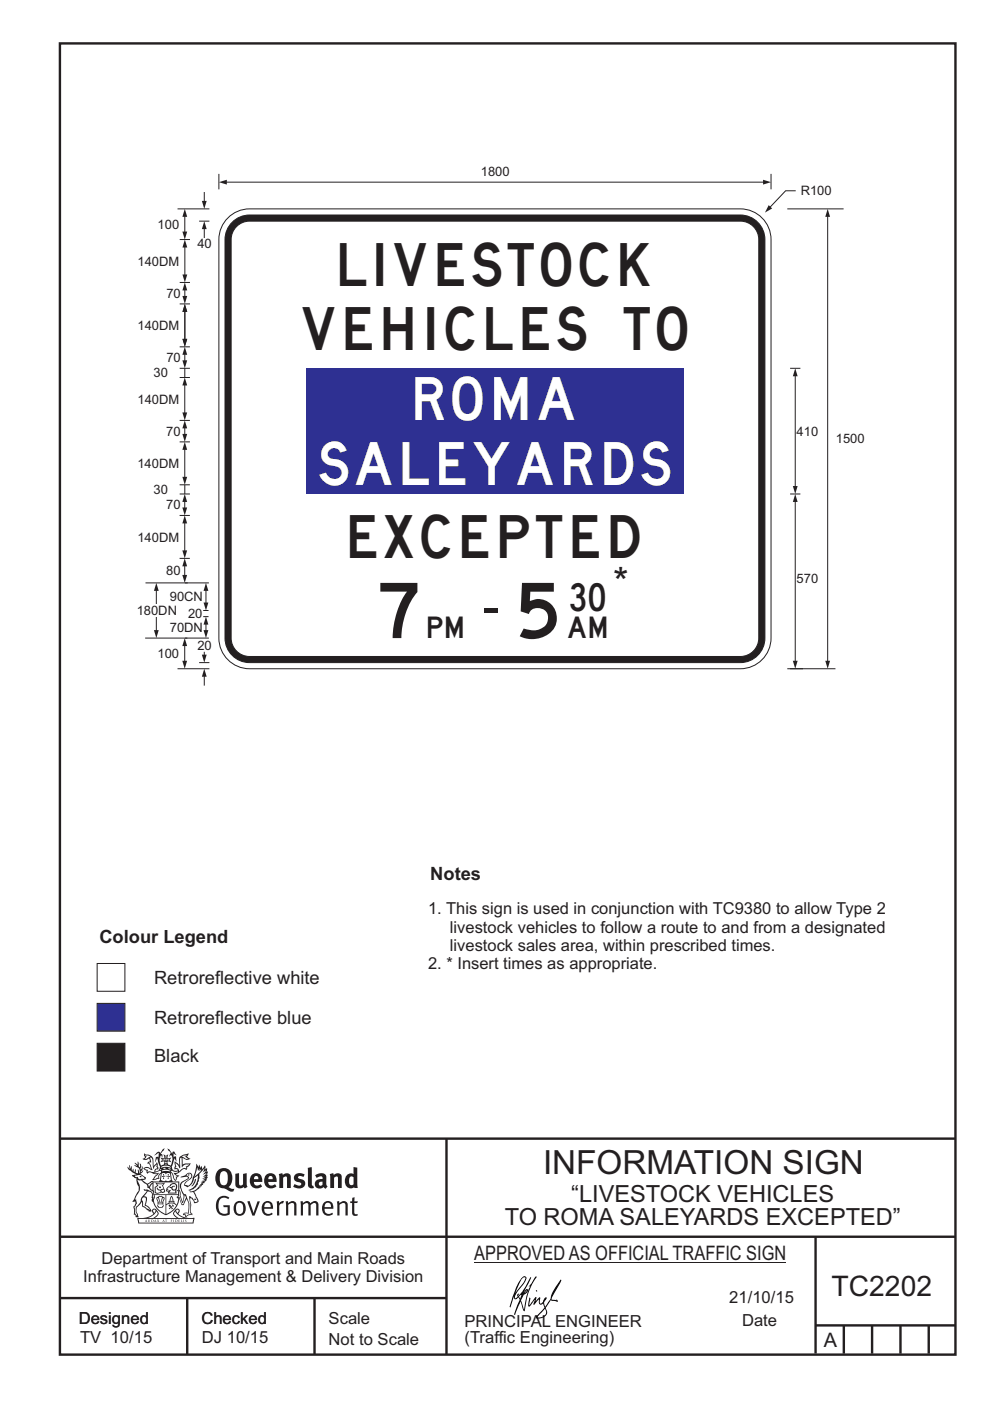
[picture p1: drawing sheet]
<svg xmlns="http://www.w3.org/2000/svg" width="210mm" height="297mm" viewBox="0 0 210 297" stroke-linecap="round" stroke-linejoin="round" font-family="sans-serif">
<g fill="none" stroke="#231f20" stroke-width=".51">
<path d="M12.7 9.2h190v278h-190zM12.7 241.4h189.9M94.7 241.4v45.8M12.7 275.2h82M12.7 262.2h190.1M39.7 275.2v12M66.7 275.2v12M173 262.2v24.8M173 281h29.6M179 281v6M185 281v6M191 281v6"/>
<path d="M197 281v6"/>
</g>
<g fill="#231f20">
<path d="M47 248.5a2.55 2.55 0 0 0 0 2.7l.3 .1a.81 .81 0 0 0 1-.9v-.6a1.04 1.04 0 0 0-1.1-1.5zM46.3 248.1a1.82 1.82 0 0 1 2.1-.2 1.82 1.82 0 0 1 .9 1.9 2.29 2.29 0 0 1-.8 1.9l.7 .3h.5l-.2 .6a2.87 2.87 0 0 1-2-.7 2.12 2.12 0 0 1-1.7-3.1z" fill-rule="evenodd"/>
<path d="M49.9 248.9l.8-.2v2a.46 .46 0 0 0 .2 .6 .46 .46 0 0 0 .7-.2v-2.2l.7-.2v2.4l.2 .5-.6 .4-.2-.3a1.02 1.02 0 0 1-1.2 .2 1.02 1.02 0 0 1-.6-1.1z" fill-rule="evenodd"/>
<path d="M54 249.5l-.1 .5h.9a.49 .49 0 0 0-.2-.6 .49 .49 0 0 0-.6 .1zM53.4 249.2a1.34 1.34 0 0 1 1.6-.3 1.34 1.34 0 0 1 .6 1.5v.2h-1.7a.77 .77 0 0 0 .5 .8 .77 .77 0 0 0 .9-.3l.3 .4a1.59 1.59 0 0 1-2.1 .2 1.59 1.59 0 0 1-.4-2z" fill-rule="evenodd"/>
<path d="M57 249.5l-.1 .5h.9a.49 .49 0 0 0-.2-.6 .49 .49 0 0 0-.6 .1zM56.4 249.2a1.34 1.34 0 0 1 1.6-.3 1.34 1.34 0 0 1 .7 1.5v.2h-1.8a.77 .77 0 0 0 .5 .8 .77 .77 0 0 0 .9-.3l.3 .4a1.59 1.59 0 0 1-2 .2 1.59 1.59 0 0 1-.5-2z" fill-rule="evenodd"/>
<path d="M59.1 248.9l.8-.2 .1 .4a.95 .95 0 0 1 1-.3 .95 .95 0 0 1 .7 .8v2.3h-.8v-2.3a.46 .46 0 0 0-.8 .1v2.2h-.9z" fill-rule="evenodd"/>
<path d="M62.5 249.1a1.75 1.75 0 0 1 2.1-.1l-.2 .5-.6-.2a.43 .43 0 0 0-.6 .3l.4 .3a1.04 1.04 0 0 1 1.2 1.2 1.04 1.04 0 0 1-1.4 .9l-1.2-.4 .3-.6 1 .4 .4-.4a.88 .88 0 0 0-1-.5l-.4-.2-.1-.4z" fill-rule="evenodd"/>
<path d="M65.3 247.6l.8-.2 .1 3.8 .2 .2 .2 .5a.88 .88 0 0 1-1-.1 .88 .88 0 0 1-.3-1z" fill-rule="evenodd"/>
<path d="M67.8 250.6a.43 .43 0 0 0-.1 .7 .43 .43 0 0 0 .7-.1v-.7zM66.8 249.2a1.7 1.7 0 0 1 2.4 .1v1.8l.3 .4-.4 .5-.5-.3a1.03 1.03 0 0 1-1.7-.2 1.03 1.03 0 0 1 .8-1.5h.7v-.4a.8 .8 0 0 0-1.2 .1z" fill-rule="evenodd"/>
<path d="M69.9 248.9l.8-.2 .1 .4a.95 .95 0 0 1 1-.3 .95 .95 0 0 1 .7 .8v2.3h-.8v-2.3a.46 .46 0 0 0-.8 .1v2.2h-.8z" fill-rule="evenodd"/>
<path d="M74.3 249.5a1.48 1.48 0 0 0 0 1.7l.4 .1 .3-.2v-1.5l-.3-.2zM75 247.4l.8 .2 .1 4.3h-.7l-.1-.2a1.26 1.26 0 0 1-1.4 0 1.26 1.26 0 0 1-.6-1.3 1.29 1.29 0 0 1 .5-1.3 1.29 1.29 0 0 1 1.4-.2z" fill-rule="evenodd"/>
<path d="M46.4 253.9a1.72 1.72 0 0 1 2.2 0l-.2 .3a1.24 1.24 0 0 0-1.4-.1 1.24 1.24 0 0 0-.7 1.3 1.49 1.49 0 0 0 1.3 2l.7-.2v-1.3h-.9l-.1-.4h1.4v2a1.93 1.93 0 0 1-2.2-.1 1.93 1.93 0 0 1-.7-2.2l.2-.7z" fill-rule="evenodd"/>
<path d="M50.3 255.2a1.65 1.65 0 0 0 .3 2.2 .99 .99 0 0 0 1-1.5 .78 .78 0 0 0-.4-.8 .78 .78 0 0 0-.9 .1zM50 254.9a1.33 1.33 0 0 1 1.6-.1 1.33 1.33 0 0 1 .5 1.5 1.31 1.31 0 0 1-1.3 1.5 1.31 1.31 0 0 1-1.3-1.6l.1-.5z" fill-rule="evenodd"/>
<path d="M52.5 254.7l.4-.1 .9 2.6 .8-2.5h.5l-1.1 3h-.5z" fill-rule="evenodd"/>
<path d="M56.2 255.2l-.2 .7h1.4a.7 .7 0 0 0-.3-.8 .7 .7 0 0 0-.9 .1zM55.9 255a1.22 1.22 0 0 1 1.5-.2 1.22 1.22 0 0 1 .5 1.5h-1.9a.93 .93 0 0 0 .5 1 .93 .93 0 0 0 1.2-.2l.1 .3a1.43 1.43 0 0 1-1.7 .1 1.43 1.43 0 0 1-.6-1.7z" fill-rule="evenodd"/>
<path d="M58.7 254.8l.4-.2 .1 .5 .4-.3 .6-.2-.2 .6a.66 .66 0 0 0-.8 .6v1.9h-.4z" fill-rule="evenodd"/>
<path d="M60.6 254.8l.4-.2 .1 .5a.94 .94 0 0 1 1-.4 .94 .94 0 0 1 .8 .7v2.3h-.5l-.1-2.5a.81 .81 0 0 0-1.2 .3v2.2h-.4z" fill-rule="evenodd"/>
<path d="M63.7 254.7l.5-.1 .1 .5 .4-.3a.78 .78 0 0 1 1.1 .3 .9 .9 0 0 1 1-.5 .9 .9 0 0 1 .7 .8v2.3h-.4l-.1-2.5a.67 .67 0 0 0-1.1 .3v2.2h-.5v-2.4l-.4-.2-.7 .4v2.2h-.5z" fill-rule="evenodd"/>
<path d="M69 255.2l-.2 .7h1.4a.7 .7 0 0 0-.3-.8 .7 .7 0 0 0-.9 .1zM68.7 255a1.22 1.22 0 0 1 1.5-.2 1.22 1.22 0 0 1 .5 1.5h-1.9a.93 .93 0 0 0 .5 1 .93 .93 0 0 0 1.2-.2l.1 .3a1.44 1.44 0 0 1-1.7 .1 1.44 1.44 0 0 1-.6-1.7z" fill-rule="evenodd"/>
<path d="M71.4 254.8l.5-.2 .1 .5a.94 .94 0 0 1 1-.4 .94 .94 0 0 1 .7 .7v2.3h-.4l-.1-2.5a.81 .81 0 0 0-1.2 .3v2.2h-.5z" fill-rule="evenodd"/>
<path d="M74.7 254l.5-.2v.9h.7l-.1 .4h-.7l.1 2.2 .1 .1h.5l.1 .3a.75 .75 0 0 1-1.2-.6v-2h-.4v-.4h.4z" fill-rule="evenodd"/>
<path d="M30.8 244.9l1.1 .3-.9 .5h-.4l.5-.5zM31.8 245.5l.2-.1a2.44 2.44 0 0 1 .4 2l.1 .4 .7-1-.1 .6 .3 .3a.57 .57 0 0 0-.6 .8l-1-.2-.5 .2 .1-.5-.7-.2 .6-.2 1 .5 .1-.1-.6-1.3-.2-.1 .5-.1zM30.7 244.5l-.2 .4 .3 .4-.6 .4a1.04 1.04 0 0 0 1.4-.1l.2 .7h-.4l-.2 .4a.94 .94 0 0 1 .9 1.1l-.2-.1a1.16 1.16 0 0 0-1.5-.1l.3 .4 .4 .2 .1 .5 .2 .2v-.2a.94 .94 0 0 1 1.1 .2h.9l-1.2 1.2a1.13 1.13 0 0 0 1.2-.2l.4-.1-.1-.4 .5-.7a.83 .83 0 0 0-.6 1.1l-.3-.1-.7 .3 1.1-1.4-.5 .2-.5-.1 1.3-.5-.2-.2-.8 .4v-.3l.2-.2 .3 .1 .1-.3-.2-.4v-.6l-.2-.3-.6 .9v-.7a1.42 1.42 0 0 0-1.7-1.8z" fill-rule="evenodd"/>
<path d="M38.5 245.3l.5-.3 .7-.1-.6 .3 .8 .5h-.3zM38.3 245.5h.2l.1 2a1.69 1.69 0 0 1 1.5-.7l-.7 .5 .1 .5a1.1 1.1 0 0 0-1.5 .6l-.1-.5-.2-.2h-.5l.2-.4-.2-.7a1.42 1.42 0 0 1 .8 1.1l.2-.1zM37.1 246.2l.1 1-.2 .3v.5l.6-.1 .1 .2a.96 .96 0 0 1-1.1-.1l-.1 .1a1.06 1.06 0 0 0 1.3 .2v.1a.72 .72 0 0 1-1 .2l.3 .5 .6 .3-.4 .1-.1 .7-.3-.4-.3-1.1-.4-.4 .4 .9a1.54 1.54 0 0 0 .6 1.2l.2-.3a.58 .58 0 0 1 .5-.7l.1-.2h-.3l-.4-.3 .9-.5a.93 .93 0 0 1 1.1-.5l.1 .2 .2-.1 .1-.5a.99 .99 0 0 0 .7-.9l-1.3 .1-.4 .3v-1.5l.9 .4 .8-.3h-.3l-.5-.4 .4-.7-.7 .2a1.46 1.46 0 0 0-1.3 2.1v.4l-.2-.4z" fill-rule="evenodd"/>
<path d="M35.6 248.9l.2 .1-.1 .4h.3l-.3 .1v.5l-.1-.6h-.3l.3-.1z" fill-rule="evenodd"/>
<path d="M34.6 248.9l.2 .1-.1 .3 .4 .1h-.4v.6l-.1-.5-.3-.1h.3z" fill-rule="evenodd"/>
<path d="M34.3 248.8a.57 .57 0 0 1 .9 .2 .57 .57 0 0 1 .9-.2l.2 1.4-.2 .1a.57 .57 0 0 1-.9-.1 .69 .69 0 0 1-1.1 0zM34.2 248.1l-.3 2.1-.2 .4h2.9l-.1-.4-.3-2.1h-.2v.3l-.8-.1-.9 .1 .1-.3z" fill-rule="evenodd"/>
<path d="M34.2 252.4a.3 .3 0 0 0 .6 0 .3 .3 0 0 0-.6 0zM33.3 251l.3 .3-.3 .3a.79 .79 0 0 0 0 1.3l.8-.2-.1-.3a.55 .55 0 0 1-.7-.6h.1l.1 .3 .4 .1 .8-.2-.4-.7 .4-.3-.7 .1zM33 250.7l1.1 .2 .9-.2-.4 .7 .4 1.1a.56 .56 0 0 1-.8 .3l-.2 .1a.73 .73 0 0 1-.9 .1 .73 .73 0 0 1-.3-.9v-.4l.5-.4z" fill-rule="evenodd"/>
<path d="M35.6 251.9l.7-.5a.58 .58 0 0 1 1-.1 .58 .58 0 0 1-.5 .9l-.2-.3a.43 .43 0 0 1 .6-.3v-.1a.57 .57 0 0 0-.8 .2l-.2-.1-.3 .2 .4 .1a.55 .55 0 0 0 .9 .5v.5h-1.3l.3-.4-.1-.2-.6 .1 .2-.2-.2-.1zM35.4 251.8l-.1 .2a.39 .39 0 0 0 .2 .7l.3-.1-.2 .5h1.9l-.1-.8a.86 .86 0 0 0-.1-1.4 .86 .86 0 0 0-1.3 .4z" fill-rule="evenodd"/>
<path d="M36 254.8h.8v.2h-.8zM36.4 253.8l.2 .8h-.4zM36.4 253.5l-.3 .5-.1 .6h-.2v.4l-.7 .4 .1 .2a1.48 1.48 0 0 1 2.2 .1l.2-.1-.6-.5v-.5h-.2l-.1-.6z" fill-rule="evenodd"/>
<path d="M35.8 255.4l.3 .1 .2 .3 .3-.2-.2-.2a.38 .38 0 0 1 .4 .5l-.1-.2-.3 .3 .3 .2-.3 .2-.1-.3-.4 .3-.1-.2 .4-.3-.2-.1-.1 .1z" fill-rule="evenodd"/>
<path d="M34.5 254h.2v.2l-.3 .6h-.1zM33.6 255.3h.9v.2a.55 .55 0 0 1-.8 .4v-.2h-.2zM33.4 254h.2l.2 .8h-.2zM33.6 255h.8l.1 .1-.8 .1zM33.8 253.7h.5l-.2 1.1h-.2zM33.3 253.8l-.1 .3 .3 1.2a.48 .48 0 0 0-.1 .5 .48 .48 0 0 0 .4 .3l.6-.1a.49 .49 0 0 0 .2-.7l.3-1.2-.1-.3a1.42 1.42 0 0 0-1.5 0z" fill-rule="evenodd"/>
<path d="M33.6 251.6h.5l.1 .3h-.4z" fill-rule="evenodd"/>
<path d="M41.3 250.1l.3-.2-.2 .9-.6 .7h-.2l.5-.7z" fill-rule="evenodd"/>
<path d="M39.7 249l.3-.2 .5 .2a.88 .88 0 0 1-.6 1.1 1.22 1.22 0 0 0-.8 1.3l.5 .2a.72 .72 0 0 0 .9-.4l.5-.8 .2-.6 .8-.6v.3a2.85 2.85 0 0 1-2 2.8l.1 .1a2.13 2.13 0 0 0 1.9-1.5l-.1-.2a2.01 2.01 0 0 0 .3-1.8l1.2-1.3-.4 1 .7-.5-.7 1 .8-.4-.8 .8 .7-.1-.9 .5 .8-.1-.8 .4h.7l-.8 .3 .3 .2h-.4l.2 .4-.4-.1 .2 .3h-.4l.1 .3h-.1a2.16 2.16 0 0 1-2 1l.1 .2h.4a.76 .76 0 0 1 .7 .7l.5 1.2-.6 .2a1.45 1.45 0 0 0-1.2-1.3l.3 1.8-.1 1.9 .4 .2a1.07 1.07 0 0 0-1.2 .4v-.3l-.5-.2a.87 .87 0 0 1 1-.1l.1-.7a4.4 4.4 0 0 0-.6-3.1l-.1-.3h-.2a2.16 2.16 0 0 1-.7-2.2l.3-.3 1.2-.8a.55 .55 0 0 0-.4-.7zM37.8 252.4a.76 .76 0 0 1 .3 1.1l.6 1.6 .4-1.7 .2 .1a.61 .61 0 0 1-.1 .9l-.3 .9h-.2l-.7-1.6-.3 .1a1.18 1.18 0 0 0 .1-1.4zM41.8 247.5l.2 .8 .3-.6v.6l.3-.5a1.9 1.9 0 0 1-1.1 1.4l-.3 .3zM38.2 249.6l1.4-.1 .2 .1v.3l-.5 .3a1.26 1.26 0 0 0-1 1.9l.2 .7a1.84 1.84 0 0 1 .2 2l-.4-1.3a.96 .96 0 0 0-.4-1.3l-.4 .3a.78 .78 0 0 1-.1 1.3l.2 .2h.4l.4 1.1a.38 .38 0 0 0 .2 .4 .38 .38 0 0 0 .4-.1l.6-1.2a2.94 2.94 0 0 1 .3 2.5v.5l-.8-.1-.3 .4v.2l.4-.1 .1 .4 .2 .1a1.02 1.02 0 0 1 1.3-.5l-.1-.4-.3-.1 .2-1.7-.3-1.4 .1 .1a1.14 1.14 0 0 1 .7 .9 .63 .63 0 0 0 .9-.2 .63 .63 0 0 0-.2-.8l-.6-1.3 .9-.6 .2-.3 .2-.1v-.2h.3l-.1-.3h.4l-.1-.3 .5-.1-.2-.2 .5-.4 .1-.2-.3 .1 .5-.6-.3 .1 .3-.6-.4 .1 .4-.5v-.3l-.3 .2 .1-.6v-.3l-.4 .3-.1-.8-.5 .8-.2-.7-.2 .5-.3-.8-.1 .6-.5-.8-.1 1.4-.7 1.9a1.81 1.81 0 0 1-.9 1.4l-.6-.2a1.75 1.75 0 0 1 1.1-1.2 .75 .75 0 0 0 .1-1.3 .75 .75 0 0 0-1.2 .5z" fill-rule="evenodd"/>
<path d="M41.2 254.2l.3-.1 .1 .3h-.4z" fill-rule="evenodd"/>
<path d="M29.4 258.4h11.6l-.2 .8h-11.3zM31.3 258.2l.5-.1a2.48 2.48 0 0 0 1.4-1.3l.2 .6-.5 .5-.4 .3zM32.5 256.6l.3-.2 .2 .2-.3 .6zM37.2 256.8a2.65 2.65 0 0 0 1.8 1.4h-1.1l-.5-.3-.5-.5zM37.4 256.6l.2-.2 .3 .2-.3 .6zM29.2 258.2l.1 1.2h11.7l.3-1.1-.2-.1a4.1 4.1 0 0 1-3.3-.9l.3-.4-.1-.5a1.06 1.06 0 0 0-1.3 .9l.2 .4 .6 .5h-4.7l.3-.1a.84 .84 0 0 0 .6-.7 .84 .84 0 0 0-.5-.9l-.3-.2-.5 .1-.1 .5 .3 .4a4.2 4.2 0 0 1-3.4 .9z" fill-rule="evenodd"/>
<path d="M31 258.7l.1 .2h-.2zM31 258.6l-.3 .5 .4-.1 .2 .1z" fill-rule="evenodd"/>
<path d="M31.3 258.6h.2v.4a.25 .25 0 0 0 .3-.1 .25 .25 0 0 0-.1-.3h.1a.29 .29 0 0 1 0 .4 .29 .29 0 0 1-.4 0 .29 .29 0 0 1 0-.4z" fill-rule="evenodd"/>
<path d="M32.2 258.6a.22 .22 0 0 1 .3 .2 .22 .22 0 0 1-.3 .2zM32 258.6v.5a.33 .33 0 0 0 .5-.1 .33 .33 0 0 0 0-.4 .33 .33 0 0 0-.5 0z" fill-rule="evenodd"/>
<path d="M32.9 258.7l.1 .2h-.2zM32.9 258.6l-.2 .5 .3-.1 .2 .1z" fill-rule="evenodd"/>
<path d="M33.3 258.6h.2v.2l.3-.2-.2 .2 .2 .3-.3-.2-.1 .2h-.1l.2-.3z" fill-rule="evenodd"/>
<path d="M34.7 258.7l.1 .2h-.2zM34.7 258.6l-.3 .5 .4-.1 .2 .1z" fill-rule="evenodd"/>
<path d="M35 258.6h.4h-.1v.5h-.2l.1-.5z" fill-rule="evenodd"/>
<path d="M36.2 258.6h.3h-.2v.2h.2h-.2l.1 .3h-.2z" fill-rule="evenodd"/>
<path d="M36.7 258.6h.2v.5h-.2z" fill-rule="evenodd"/>
<path d="M37.3 258.6a.22 .22 0 0 1 .3 .2 .22 .22 0 0 1-.3 .2zM37.1 258.6v.5a.33 .33 0 0 0 .5-.1 .33 .33 0 0 0 0-.4 .33 .33 0 0 0-.5 0z" fill-rule="evenodd"/>
<path d="M37.8 258.6h.3h-.1v.2h.1h-.1v.2l.1 .1h-.3z" fill-rule="evenodd"/>
<path d="M38.3 258.6h.3l-.1 .4 .2 .1h-.4z" fill-rule="evenodd"/>
<path d="M38.9 258.6h.2v.5h-.2z" fill-rule="evenodd"/>
<path d="M39.3 258.6h.2l-.2 .1 .2 .2-.1 .2h-.1v-.2l.2 .1z" fill-rule="evenodd"/>
<path d="M34.2 247.4a1.51 1.51 0 0 1 2 .2 2.67 2.67 0 0 0-2.1 0zM35.7 247.6l.4 .2 .1 .2-.4-.1zM34.6 247.7l.4-.1 .2 .2h-.4zM34 247.9l.3 .1-.3 .1zM34.9 246.9l.3-.2 .2 .2zM34.9 245.7h.2v.4h-.2zM35 245.1l.2 .2 .2-.2-.1 .4h-.2zM35.1 246.3h.2l.1 .4-.2-.2-.2 .2zM35.3 245.7h.2v.4h-.2zM34.4 245.7l.3 .1v.2l-.3 .1 .2-.2zM35.7 245.8l.3-.1-.2 .2 .2 .2-.4-.1zM32.7 244.9l1-.5-.1 1-.2-.1-.4 .1-.2 1.1 .5-1 .2 .9a1.84 1.84 0 0 1 .3 1.7l.4 .1a2.48 2.48 0 0 1 2.2 .1l.2-.3-.2-.7 .7-1.7 .4 .6-.2-1-.2-.1-.2 .3v-.9l.6 .4-.6-.7h-.3l-.1 .4-.5-.8-.5-.3 .2 .4 .5 .6-.4 .7 .4-.3a2.06 2.06 0 0 1 0 2.2l-.6-.2-.1-.6 .1-.1 .8 .2-.4-.5 .4-.5-.7 .2-.2-.2 .2-.7-.5 .4-.5-.4 .2 .7-.2 .2-.7-.2 .4 .5-.4 .5 .7-.2 .2 .1-.2 .6-.5 .2a2.02 2.02 0 0 1 0-2.2l.3 .5-.1-.6-.3-.1 .8-1.2-.5 .3-.4 .7-.2-.3a.8 .8 0 0 0-.8 .5z" fill-rule="evenodd"/>
<path d="M29.2 250.1l.3 .2a.61 .61 0 0 1 .8 .3l.3 .2a.8 .8 0 0 1 .6 1l.4 .1 .5 .6a1 1 0 0 1 .5 1l-.1 .7v-.5h-.1a.96 .96 0 0 0-.8-1.3l-.3-.2h-.6l-.1-.1-.2 .1 .2 .3h.5l-1.1 1.4-.2 .9-.4 .6a1.33 1.33 0 0 0-.5 1.8l.2 .5a1.26 1.26 0 0 1-.5-1.4l-.1-.4a1.56 1.56 0 0 0 .4-1.7l-.3 .2 .2-.5a3.2 3.2 0 0 0 .7-3zM30.4 253.9h.4a2.06 2.06 0 0 1-.1 1.6l.7 .5 .4 .5-.6-.2-.8-.6-.1-.9a.51 .51 0 0 1 .1-.9zM28.6 249.3a1.52 1.52 0 0 1 2.1 .6l-1.1 .1-.2-.1-.2-.4-.4 .1zM27.5 247v.8l-.3-.4-.2 .1a3.1 3.1 0 0 0 2 1.5l-1 .1 .5 .6 .5 .1v1.1a1.84 1.84 0 0 1-.2 2.5l-.4 .9-.4 .4 .3 .1 .4-.1 .1 .4-.2 .5-.3 .2 .1 1.8 .2-.1 .2 .6h.2l.4-.1-.1-.5a1.3 1.3 0 0 1-.1-1.6l.8-1.1 .2 1.1 .6 .2 .4 .6 .2-.2 .2 .4 .5-.1a1.85 1.85 0 0 0-1.2-1.3l.1-.3a1.39 1.39 0 0 0 0-1.5h-.5l.5-.6a.66 .66 0 0 1 .9-.4 .66 .66 0 0 1 .3 .9l-.1 .4h.2v.1l-.2 .3 .2 .5 .2-.3a2.24 2.24 0 0 0 .1-2.2 .73 .73 0 0 1-.7-.6 .73 .73 0 0 1 .5-.8l.1-.2a.94 .94 0 0 0-.9 .8 .48 .48 0 0 1-.1-.5 .48 .48 0 0 1 .5-.3l.5-.3a.51 .51 0 0 0-.8 .2l-.5 .3-1-.8 .6-.1 .1-.5-1.1-.7 .5-.4v-.4l-.5 .5 .1-.2a.69 .69 0 0 0 .2-1.1v.5l-.3 .2 .1-1.1-.3-.2 .1 .6-.1 .2-.4-1.2v.6l-.7-.3 .6 .6-.6-.2 .2 .3a1 1 0 0 1 .8 1.5l-.2-.8v.8l-.5-.2-.1-.7-.2 .6-.2-.1v-.6l-.2 .4-.2-.2 .1-.7-.2 .5z" fill-rule="evenodd"/>
<path d="M29.5 249.5l.3-.2 .3 .3z" fill-rule="evenodd"/>
<path d="M32.4 250.5h5.6v2l-.2-.1v-1.7h-5.2v2.5h5.2v-.8l.1 .2-.1 1.1v-.3h-2.5v4a4.1 4.1 0 0 0 2.6-3.6l.1-.1a4 4 0 0 1-2.8 3.9 4.2 4.2 0 0 1-2.8-4.7l.1 1.3 .1-.1a3.8 3.8 0 0 0 2.5 3.3v-4h-2.5l-.2-.9z" fill-rule="evenodd"/>
<circle cx="40" cy="249.1" r=".17"/>
</g>
<path d="M100.6 267.7h66.2" fill="none" stroke="#231f20" stroke-width=".21"/>
<g fill="#000">
<path d="M111.6 273.7l.2-.2-.5 .7zM110.4 274.5l.2 .1-.3 .8-.2-.5zM110.9 270.9h.5a9.3 9.3 0 0 1-2 3.1l-.1 .3 1-2.5zM110.6 271a14.7 14.7 0 0 0-2.2 4.9l-.3 1.2 .1 .1 .8-2.3a.42 .42 0 0 0 .2 .6 .42 .42 0 0 0 .6-.3l.2-.1 .2 .5-1.1 3.2h.2l1.1-2.9 .6 1.9 .2 .2 .2-.5a13.5 13.5 0 0 1 2-6.2l.4-.5-.1-.2-1.6 2.1 .4-.1a14.9 14.9 0 0 0-1.3 5.1l-.4-1.1a1.39 1.39 0 0 1 .2-1.9l.1-.2a.92 .92 0 0 0 .8-1.2 .75 .75 0 0 0-.8 .7l-.1 .2 1.6-3.4h-.1l-.4 .7a10.5 10.5 0 0 1-2.2 3.3l.2-.5a.32 .32 0 0 0-.4 .2 .32 .32 0 0 0 .1 .4l-.5 .4a3.2 3.2 0 0 1 1.1-2.3l.5-.6a2.49 2.49 0 0 0 .7-1.6l-.4-.2z" fill-rule="evenodd"/>
<path d="M113.7 273.6l.3 .2h-.3z" fill-rule="evenodd"/>
<path d="M115.6 277.5a1.15 1.15 0 0 1 .1 1.3 1.15 1.15 0 0 1-1.2 .5l-.6 .1zM112.2 275.2l-.2 1.6 .2 .2 1.2-1.5-.2 1.1 1.1-1.1a.94 .94 0 0 0 .4 1.1l.5-.3 .3 .9-1.2 1.3a.98 .98 0 0 0-.5 1 1.9 1.9 0 0 0 2.3-1.3l-.1-.2a1.02 1.02 0 0 1 .2-1.4l.6-1 1.5 .3-.2-.4v.2l-1.1-.1v-.3l2-3.6 .1-.2-.2-.2-1.7 2.8a6.6 6.6 0 0 1-1.6 2.9l-.1-.2a1.01 1.01 0 0 1 .4-1.4l.1-.2-.3-.1-.4 .4-.1 .5-.6 .4-.1-.4 .1-.9-.2-.1-.9 1 .3-1h-.2l-1.4 1.8 .3-1.5v-.1z" fill-rule="evenodd"/>
</g>
<path d="M20.6 204.3h5.9v5.9h-5.9z" fill-rule="evenodd" fill="#fff" stroke="#231f20" stroke-width=".21"/>
<path d="M20.6 212.7h5.9v5.9h-5.9z" fill-rule="evenodd" fill="#2e3092" stroke="#231f20" stroke-width=".21"/>
<path d="M20.6 221.2h5.9v5.9h-5.9z" fill-rule="evenodd" fill="#231f20" stroke="#231f20" stroke-width=".21"/>
<path d="M48.7 45.9a6.5 6.5 0 0 1 4.2-1.6h104.1a6.5 6.5 0 0 1 6.5 6.5v84.5a6.5 6.5 0 0 1-6.5 6.5h-104.1a6.5 6.5 0 0 1-6.5-6.5v-84.5a6.5 6.5 0 0 1 2.3-4.9z" fill-rule="evenodd" fill="#fff" stroke="#231f20" stroke-width=".21"/>
<path d="M49.3 47.1a5.2 5.2 0 0 1 3.6-1.5h104.1a5.2 5.2 0 0 1 5.2 5.2v84.5a5.2 5.2 0 0 1-5.2 5.2h-104.1a5.2 5.2 0 0 1-5.2-5.2v-84.5a5.2 5.2 0 0 1 1.6-3.7z" fill-rule="evenodd" fill="#231f20" stroke="#231f20" stroke-width=".21"/>
<path d="M50.2 48a3.9 3.9 0 0 1 2.7-1.1h104.1a3.9 3.9 0 0 1 3.9 3.9v84.5a3.9 3.9 0 0 1-3.9 3.9h-104.1a3.9 3.9 0 0 1-3.9-3.9v-84.5a3.9 3.9 0 0 1 1.2-2.8z" fill-rule="evenodd" fill="#fff" stroke="#231f20" stroke-width=".21"/>
<path d="M48 38.6h114" fill="none" stroke="#231f20" stroke-width=".21"/>
<g fill="#231f20">
<path d="M161.8 38.1l1.7 .5-1.7 .5z"/>
<path d="M46.4 38.6l1.7-.5v1z"/>
</g>
<path d="M46.4 36.9v3.2M167 44.3h11.9M168.8 40.4h-2.2l-3.3 3.6M167 141.8h3.3" fill="none" stroke="#231f20" stroke-width=".21"/>
<path d="M163 43.5l.8 .7-1.6 .9z" fill="#231f20"/>
<path d="M163.5 36.9v3.2" fill="none" stroke="#231f20" stroke-width=".21"/>
<path d="M102.8 128.8h2.9v1.1h-2.9z" fill="#231f20"/>
<path d="M65 78.1h80v26.6h-80z" fill="#2e3092"/>
<path d="M175.6 45.8v94.4" fill="none" stroke="#231f20" stroke-width=".21"/>
<g fill="#231f20">
<path d="M175 140.1h1.1l-.5 1.7z"/>
<path d="M175.6 44.3l.5 1.7h-1.1z"/>
</g>
<path d="M168.7 106.3v33.9M167.6 141.8h9.6" fill="none" stroke="#231f20" stroke-width=".21"/>
<g fill="#231f20">
<path d="M168.7 104.7l.5 1.7h-1z"/>
<path d="M168.2 140.1h1l-.5 1.7z"/>
</g>
<path d="M167.6 78.1h2.2M168.7 79.6v23.6M167.6 104.7h2.2" fill="none" stroke="#231f20" stroke-width=".21"/>
<g fill="#231f20">
<path d="M168.2 103h1l-.5 1.7z"/>
<path d="M168.7 78.1l.5 1.7h-1z"/>
</g>
<path d="M39.2 136.8v3.4" fill="none" stroke="#231f20" stroke-width=".21"/>
<g fill="#231f20">
<path d="M38.7 140.1h1l-.5 1.7z"/>
<path d="M39.2 135.3l.5 1.7h-1z"/>
</g>
<path d="M39.2 45.8v3.4" fill="none" stroke="#231f20" stroke-width=".21"/>
<g fill="#231f20">
<path d="M38.7 49.1h1l-.5 1.7z"/>
<path d="M39.2 44.3l.5 1.7h-1z"/>
</g>
<path d="M39.2 90.7v1.4" fill="none" stroke="#231f20" stroke-width=".21"/>
<g fill="#231f20">
<path d="M38.7 92h1l-.5 1.7z"/>
<path d="M39.2 89.1l.5 1.7h-1z"/>
</g>
<path d="M39.2 75.1v1.4" fill="none" stroke="#231f20" stroke-width=".21"/>
<g fill="#231f20">
<path d="M38.7 76.4h1l-.5 1.7z"/>
<path d="M39.2 73.5l.5 1.7h-1z"/>
</g>
<path d="M39.2 61.4v1.5" fill="none" stroke="#231f20" stroke-width=".21"/>
<g fill="#231f20">
<path d="M38.7 62.7h1l-.5 1.7z"/>
<path d="M39.2 59.9l.5 1.7h-1z"/>
</g>
<path d="M43.3 138.2v.7" fill="none" stroke="#231f20" stroke-width=".21"/>
<path d="M42.8 138.8h1l-.5 1.7z" fill="#231f20"/>
<path d="M43.3 40.7v2" fill="none" stroke="#231f20" stroke-width=".21"/>
<path d="M42.8 42.6h1l-.5 1.7z" fill="#231f20"/>
<path d="M43.3 143.3v2.1" fill="none" stroke="#231f20" stroke-width=".21"/>
<path d="M43.3 141.8l.5 1.7h-1z" fill="#231f20"/>
<path d="M43.3 48.4v2.1" fill="none" stroke="#231f20" stroke-width=".21"/>
<path d="M43.3 46.9l.5 1.7h-1z" fill="#231f20"/>
<path d="M37.7 44.3h6.7M38.1 59.9h2.2M38.1 50.8h2.2M42.2 46.9h2.2M38.1 78.1h2.2M38.1 73.5h2.2M38.1 64.4h2.2M39.2 78.1v1.9M39.2 66v6M38.1 89.1h2.2M37.7 141.8h6.7M42.2 140.5h2.2" fill="none" stroke="#231f20" stroke-width=".21"/>
<g fill="#231f20">
<path d="M38.7 71.8h1l-.5 1.7z"/>
<path d="M39.2 64.4l.5 1.7h-1z"/>
</g>
<path d="M39.2 52.3v6" fill="none" stroke="#231f20" stroke-width=".21"/>
<g fill="#231f20">
<path d="M38.7 58.2h1l-.5 1.7z"/>
<path d="M39.2 50.8l.5 1.7h-1z"/>
</g>
<path d="M38.1 93.7h2.2M39.2 106.3v1.4" fill="none" stroke="#231f20" stroke-width=".21"/>
<g fill="#231f20">
<path d="M38.7 107.6h1l-.5 1.7z"/>
<path d="M39.2 104.7l.5 1.7h-1z"/>
</g>
<path d="M39.2 95.2v6M38.1 102.8h2.2" fill="none" stroke="#231f20" stroke-width=".21"/>
<g fill="#231f20">
<path d="M38.7 101.1h1l-.5 1.7z"/>
<path d="M39.2 93.7l.5 1.7h-1z"/>
</g>
<path d="M38.1 109.3h2.2M39.2 119.9v2.1" fill="none" stroke="#231f20" stroke-width=".21"/>
<g fill="#231f20">
<path d="M38.7 121.9h1l-.5 1.7z"/>
<path d="M39.2 118.4l.5 1.7h-1z"/>
</g>
<path d="M38.1 118.4h2.2M39.2 110.8v6" fill="none" stroke="#231f20" stroke-width=".21"/>
<g fill="#231f20">
<path d="M38.7 116.7h1l-.5 1.7z"/>
<path d="M39.2 109.3l.5 1.7h-1z"/>
</g>
<path d="M39.2 66v6" fill="none" stroke="#231f20" stroke-width=".21"/>
<g fill="#231f20">
<path d="M38.7 71.8h1l-.5 1.7z"/>
<path d="M39.2 64.4l.5 1.7h-1z"/>
</g>
<path d="M30.8 135.3h8.9M30.9 123.6h8.9M33.2 125.1v8.6" fill="none" stroke="#231f20" stroke-width=".21"/>
<g fill="#231f20">
<path d="M32.6 133.6h1.1l-.5 1.7z"/>
<path d="M33.2 123.6l.5 1.7h-1.1z"/>
</g>
<path d="M39.2 123.6h5.1M39.2 135.3h5.1M43.1 130.7h1.1M43.1 129.4h1.1M43.7 125.1v2.8" fill="none" stroke="#231f20" stroke-width=".21"/>
<g fill="#231f20">
<path d="M43.2 127.7h1l-.5 1.7z"/>
<path d="M43.7 123.6l.5 1.7h-1z"/>
</g>
<path d="M43.7 132.3v1.4" fill="none" stroke="#231f20" stroke-width=".21"/>
<g fill="#231f20">
<path d="M43.7 130.7l.5 1.7h-1z"/>
<path d="M43.2 133.6h1l-.5 1.7z"/>
</g>
<path d="M28.9 128.2h8.6v2.7h-8.6z" fill="#fff"/>
<path d="M38.1 80h2.2M39.2 81.6v6M38.1 104.7h2.2" fill="none" stroke="#231f20" stroke-width=".21"/>
<g fill="#231f20">
<path d="M39.2 80l.5 1.7h-1z"/>
<path d="M38.7 87.4h1l-.5 1.7z"/>
</g>
<path d="M39.2 102.8v1.9" fill="none" stroke="#231f20" stroke-width=".21"/>
<g font-size="11.7" fill="#231f20">
<text x="80.7" y="135.3">7</text>
<text x="110.2" y="135.3">5</text>
</g>
<g font-size="9.1" fill="#231f20">
<text x="72.1" y="60.5">LIVESTOCK</text>
<text x="64.1" y="74.2">VEHICLES TO</text>
<text x="74.3" y="118.4">EXCEPTED</text>
</g>
<g font-size="9.1" fill="#fff">
<text x="88.1" y="89.1">ROMA</text>
<text x="67.8" y="102.8">SALEYARDS</text>
</g>
<text font-size="8.5" fill="#231f20" x="130.1" y="126.4">*</text>
<text font-size="7.1" fill="#231f20" x="115.2" y="249">INFORMATION SIGN</text>
<text font-size="6" fill="#231f20" x="176.4" y="274.7">TC2202</text>
<text font-size="5.8" fill="#231f20" x="121" y="129.4">30</text>
<g font-size="5" fill="#231f20">
<text x="121.2" y="254.9">“LIVESTOCK VEHICLES</text>
<text x="107.1" y="259.8">TO ROMA SALEYARDS EXCEPTED”</text>
</g>
<g font-size="4.5" fill="#231f20">
<text x="90.8" y="135.3">PM</text>
<text x="120.5" y="135.3">AM</text>
</g>
<g font-size="4.2" fill="#231f20">
<text x="100.6" y="267.2">APPROVED AS OFFICIAL TRAFFIC SIGN</text>
<text x="174.7" y="285.6">A</text>
</g>
<g font-size="3.9" fill="#231f20">
<text x="91.3" y="186.6">Notes</text>
<text x="21.1" y="200">Colour Legend</text>
<text x="32.7" y="208.6">Retroreflective white</text>
<text x="32.7" y="217.1">Retroreflective blue</text>
<text x="32.7" y="225.1">Black</text>
</g>
<g font-size="3.5" fill="#231f20">
<text x="90.8" y="193.8">1. This sign is used in conjunction with TC9380 to allow Type 2</text>
<text x="95.4" y="197.7">livestock vehicles to follow a route to and from a designated</text>
<text x="95.4" y="201.6">livestock sales area, within prescribed times.</text>
<text x="90.8" y="205.5">2. * Insert times as appropriate.</text>
<text x="21.5" y="267.9">Department of Transport and Main Roads</text>
<text x="17.7" y="271.8">Infrastructure Management &amp; Delivery Division</text>
<text x="16.7" y="280.7">Designed</text>
<text x="42.7" y="280.7">Checked</text>
<text x="69.7" y="280.7">Scale</text>
<text x="98.5" y="281.4">PRINCIPAL ENGINEER</text>
<text x="154.7" y="276.2">21/10/15</text>
<text x="157.4" y="281.2">Date</text>
<text x="17" y="284.8">TV 10/15</text>
<text x="42.8" y="284.8">DJ 10/15</text>
<text x="69.7" y="285.2">Not to Scale</text>
<text x="98.5" y="284.8">(Traffic Engineering)</text>
</g>
<g font-size="2.8" fill="#231f20">
<text x="102" y="37.4">1800</text>
<text x="169.8" y="41.3">R100</text>
<text x="33.4" y="48.5">100</text>
<text x="41.9" y="52.6">40</text>
<text x="29.2" y="56.3">140DM</text>
<text x="35.3" y="63.1">70</text>
<text x="29.2" y="70">140DM</text>
<text x="35.3" y="76.8">70</text>
<text x="32.6" y="80">30</text>
<text x="29.2" y="85.6">140DM</text>
<text x="35.3" y="92.4">70</text>
<text x="169" y="92.4">410</text>
<text x="177.3" y="94">1500</text>
<text x="29.2" y="99.2">140DM</text>
<text x="32.6" y="104.8">30</text>
<text x="35.3" y="108">70</text>
<text x="29.1" y="114.8">140DM</text>
<text x="35.3" y="122">80</text>
<text x="169" y="123.6">570</text>
<text x="29" y="130.4">180DN</text>
<text x="36" y="127.5">90CN</text>
<text x="39.9" y="131">20</text>
<text x="36" y="133.9">70DN</text>
<text x="41.9" y="137.9">20</text>
<text x="33.4" y="139.5">100</text>
</g>
</svg>
